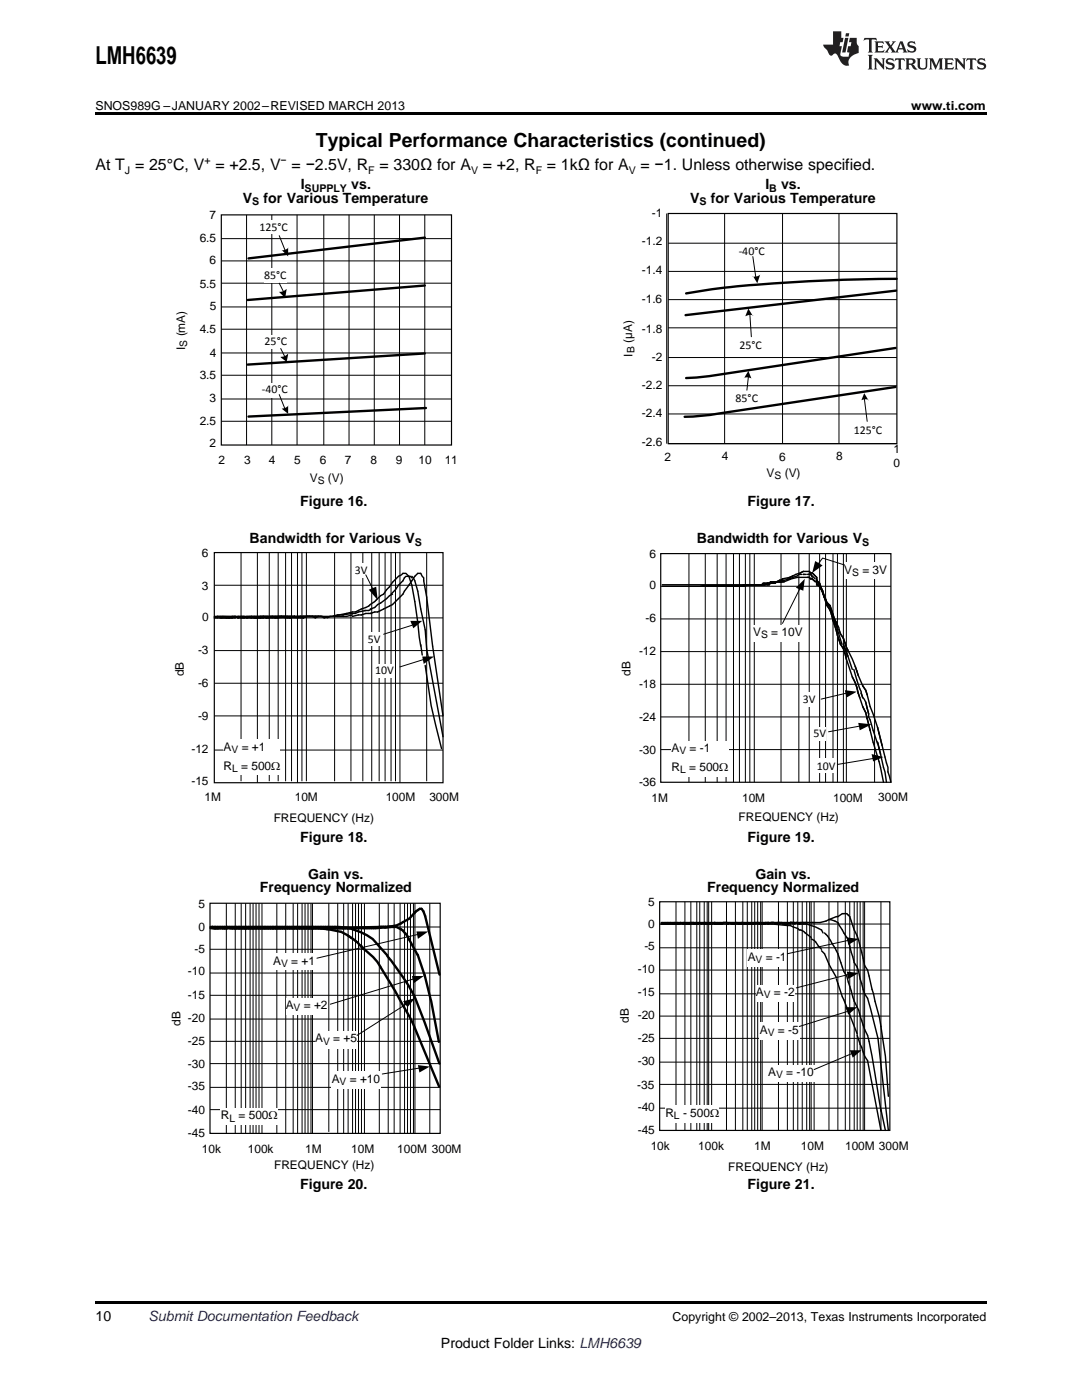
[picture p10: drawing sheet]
<svg xmlns="http://www.w3.org/2000/svg" width="216mm" height="279mm" viewBox="0 0 216 279" stroke-linecap="round" stroke-linejoin="round" font-family="sans-serif">
<path d="M19 259.7h177.8v.5h-177.8z" fill="#000"/>
<g fill="#fff">
<path d="M66.9 239.1h.3v.8h-.3z"/>
<path d="M156.1 239.1h.4v.8h-.4z"/>
</g>
<g fill="none" stroke="#000" stroke-width=".47">
<path d="M42 185.2l.4-.2 .3 .2M42 185h25.7M62.9 185.2l2.3 .2M65.3 185.5a6.8 6.8 0 0 1 4.4 1.4l1.7 1.2 1.1 1.2a11.3 11.3 0 0 1 3.5 3.8M67.9 185l1.6 .2M69.7 185.2l2.2 .8 2.5 1.4 2.8 3.2M75.6 185h3.4M76 193.1l2.8 4.6 3.6 6.7 5.2 12.5M76.2 185l-8 .1M77.3 190.8l.8 .9M78.2 191.9l1.9 2.7M78.8 184.9l-3.6 .3h-33.1"/>
<path d="M79.1 185l1.3 .7 .4 .5M80.2 194.8a30.5 30.5 0 0 1 4.5 9.2l3 8.3M80.4 184l-1.3 .7-2.3 .4M80.9 186.3l2.4 4.2M81.7 183.3l-1.2 .7M81.7 183.2l1.3-1.3 .8-.5h.3l.4 .5 .3 .9 2.9 11.7M83.4 190.5l1.3 4.2M84.7 194.6l1.3 5M86 199.7l1.6 8.2"/>
</g>
<g fill="none" stroke="#000" stroke-width=".2">
<path d="M41.9 198.6h45.9M41.9 194.2h45.9M41.9 189.4h45.9M41.9 185h45.9M45.2 180.3v45.9M46.9 180.3v45.9M48.1 180.3v45.9M49 180.3v45.9M49.9 180.3v45.9M50.5 180.3v45.9M51.1 180.3v45.9M51.7 180.3v45.9"/>
<path d="M52.3 180.3v45.9M55.2 180.3v45.9M57 180.3v45.9M58.5 180.3v45.9M59.4 180.3v45.9M60.3 180.3v45.9M60.9 180.3v45.9M61.5 180.3v45.9M62.1 180.3v45.9M62.3 180.3v45.9M65.6 180.3v45.6M67.4 180.3v45.9"/>
<path d="M68.6 180.3v45.9M69.5 180.3v45.9M70.4 180.3v45.9M70.9 180.3v45.9M71.5 180.3v45.9M72.1 180.3v45.9M72.7 180.3v45.9M75.7 180.3v45.9M77.5 180.3v45.9M78.6 180.3v45.9M79.8 180.3v45.9M80.7 180.3v45.9"/>
<path d="M81.3 180.3v45.9M81.9 180.3v45.9M82.5 180.3v45.9M82.8 180.3v45.9M85.8 180.3v45.9M41.9 217h45.9M41.9 212.3h45.9M41.9 207.8h45.9M41.9 203.4h45.9M41.9 221.5h45.9"/>
</g>
<path d="M41.9 180.3h45.9v45.9h-45.9z" fill="none" stroke="#000" stroke-width=".24"/>
<g fill="#fff">
<path d="M44 221.2h11.5v3.2h-11.5z" fill-rule="evenodd"/>
<path d="M66.2 213.7h9.8v3.6h-9.8z" fill-rule="evenodd"/>
<path d="M62.9 205.7h8.3v3.6h-8.3z" fill-rule="evenodd"/>
<path d="M57 199.2h8.3v3.3h-8.3z" fill-rule="evenodd"/>
<path d="M54.6 190.3h8.3v3.3h-8.3z" fill-rule="evenodd"/>
</g>
<g fill="none" stroke="#000" stroke-width=".2">
<path d="M134.9 180v45.6M136.7 180v45.6M137.9 180v45.6M139 180v45.6M139.6 180v45.6M140.5 180v45.6M141.1 180v45.6M141.4 180v45.6M142 180v45.6M145 180v45.6M146.7 180v45.6M148.2 180v45.6"/>
<path d="M149.1 180v45.6M150 180v45.6M150.6 180v45.6M151.2 180v45.6M151.8 180v45.6M152.1 180v45.6M155.3 180v45.6M157.1 180v45.6M158.3 180v45.6M159.2 180v45.6M160.1 180v45.6M161 180v45.6"/>
<path d="M161.6 180v45.6M161.9 180v45.6M162.4 180v45.6M165.4 180v45.6M167.2 180v45.6M168.7 180v45.6M169.6 180v45.6M170.4 180v45.6M171 180v45.6M171.6 180v45.6M172.2 180v45.6M172.5 180v45.6"/>
<path d="M175.8 180v45.6M82.5 195.4l-16.6 5M83.4 186.5l-20.2 4.7M131.6 198.3h46M131.6 193.6h46M131.6 189.2h46M131.6 184.4h46M81 200.4l-9.8 6.2M83.7 213.2l-7.4 1.1M131.6 216.4h46M131.6 212h46M131.6 207.2h46"/>
<path d="M131.6 202.8h46M131.6 221.2h46"/>
</g>
<path d="M80.4 199.8l2.4-.6-1.5 1.8zM82.2 194.8h2.4l-2.1 1.5zM83.1 185.9h2.4l-2.1 1.5zM83.4 212.6l2.4 .3-2.1 1.1z" fill="#000"/>
<g fill="none" stroke="#000" stroke-width=".28">
<path d="M131.9 184.4h7.4M132.8 184.4l.3-.3 .3 .3 .3-.3 .6 .3 .3-.3 .3 .3 .3-.3 .3 .3 .3-.3 .6 .3M136.4 184.4h.1M136.4 184.1h.1M137.9 184.1l-.3 .3M138.4 184.1l.3 .3 .3-.3 .3 .3M139.3 184.4l.3-.3 .3 .3M139.9 184.4h5.7M140.5 184.1h.1M140.5 184.4h.1M140.5 184.1l-.6 .3M140.5 184.1l.6 .3 .3-.3 .3 .3"/>
<path d="M140.5 184.1v.3M142.6 184.1h.1M142.6 184.4h.1M142.6 184.1l-.6 .3M142.6 184.1v.3M144.4 184.1l-.3 .3M145 184.1l.3 .3 .3-.3 .3 .3h8.2l3.6 .3 2.7 1.2 1.5 1.2M145.9 184.1l.2 .3M146.4 184.4l.6-.3 .3 .3M147.9 184.1l-.3 .3M148.2 184.1l.3 .3M149.1 184.4h.1"/>
<path d="M149.1 184.1h.1M150.6 184.4l.6-.3 .3 .3 .3-.3 .3 .3M150.6 184.1l-.3 .3M152.7 184.1l-.3 .3M153.3 184.1h.1M153.3 184.4h.1M153.3 184.1l-.6 .3M153.3 184.1v.3M153.9 184.1l-.6 .3M154.4 184.1l.3 .3M155 184.1l-.3 .3M155.3 184.1l-.3 .3h-.3"/>
<path d="M155.9 184.1l.3 .3h1.5v-.3M156.2 184.1l-.9 .3M157.7 184.1h.1M157.7 184.1l-.6 .3M158.3 184.1l.3 .3 .3-.3M158.9 184.1l.3 .3a8.4 8.4 0 0 1 4.7 1.2l.3 .6M158.9 184.1l-.9 .3M159.2 184.1l.3 .3 .3-.3M161.9 187.4l.8 .6 1.2 1.4M163.9 189.7l.6 .6 1.2 2.7 1.2 2.1M164.5 186.2l1.2 1.5a18.7 18.7 0 0 1 2.7 6.2l.6 .9 1.4 5 .9 1.8 1.2 3.9 .6 1.1a152.5 152.5 0 0 1 2.7 15.1M165.4 183.5l1.8-.6 .9-.6h.9l.6 .6 .8 2.7a21.4 21.4 0 0 1 2.1 7.1l.6 .9 1.5 6.2a76.7 76.7 0 0 1 2.7 19"/>
<path d="M165.4 183.5l1.8 .6 .9 1.5a9.7 9.7 0 0 1 1.8 4.4l.5 2.1 .6 .9 .6 2.4a11.2 11.2 0 0 0 1.5 3.8l2.1 8 2.1 18.4M165.4 183.5l-1.8 .6h-31.7M166.9 195.4l1.2 3.5 2.9 7.4M171 206.6l1.5 4.2 .6 .9 2.7 13.9M175.8 221.5l.9 4.1"/>
</g>
<path d="M131.6 180h46v45.6h-46z" fill="none" stroke="#000" stroke-width=".24"/>
<g fill="#fff">
<path d="M132.8 220.6h10.7v3.5h-10.7z" fill-rule="evenodd"/>
<path d="M149.1 189.4h7.7v3.6h-7.7z" fill-rule="evenodd"/>
<path d="M150.9 196.6h7.7v3.2h-7.7z" fill-rule="evenodd"/>
<path d="M151.5 204h8v3.5h-8z" fill-rule="evenodd"/>
<path d="M153.3 212.6h9.1v3.2h-9.1z" fill-rule="evenodd"/>
</g>
<path d="M169.3 187.7l-12.2 2.6M169.3 194.5l-10.4 2.7M169 201.9l-9.5 3M170.2 210.2l-7.8 3.3" fill="none" stroke="#000" stroke-width=".2"/>
<path d="M169 187.1l2.3 .3-2 1.2zM169 193.9l2.3 .3-2 1.2zM168.7 201h2.3l-1.7 1.5zM169.6 209.6h2.3l-1.7 1.5z" fill="#000"/>
<g fill="#fff">
<path d="M66.9 169.8h.3v.7h-.3z"/>
<path d="M156.1 169.8h.4v.7h-.4z"/>
</g>
<g fill="none" stroke="#000" stroke-width=".28">
<path d="M78.3 118.6l-2.9 2-.6 .6-.9 .3M81.6 115l-.6-.6h-.6l-.9 .6-1.2 1.2-1.8 2.4-.5 .3-1.2 1.2a5.9 5.9 0 0 1-2.7 1.4l-1.2 .6h-.6l-3.8 .9M81.6 115l.6 1.8 .6 3.3 1.2 8.8M81.6 115h-.6l-2.1 2.7-.9 .9M81.6 115h.3l.3 .3M82.2 115l.6 .9 .6 2.1 1.4 7.7 .3 3.8 3.3 17.5M44.2 123l14.9 .3M46.3 123.3l.6-.3 .6 .3M46.3 123l-.6 .3M47.5 123.3h8l.6-.3 .9 .3 .3-.3 .6 .3M48.1 123l-.6 .3M48.7 123l.6 .3 .9-.3 .6 .3"/>
<path d="M48.7 123.3l.6-.3 .9 .3M50.8 123l.3 .3 .9-.3M51.4 123.3l-3.9-.3-.6 .3h-4.1l.6-.3 9.1 .3M53.7 123l-.6 .3-.6-.3-.5 .3M55.5 123l-.6 .3-.6-.3-.6 .3M57 123l.3 .3h.6M57.9 123.3l.9-.3 .6 .3M59.4 123.3h1.1M60 123l-.6 .3M60 123l-4.8 .3M60 123l.5 .3M61.1 123l-.6 .3"/>
<path d="M62.3 123l.6 .3 .6-.3M64.1 123l.6 .3 1.2-.3-.6 .3M68.5 122.7h-1.1l-1.2 .3M70.3 122.7l-1.2 .3h-26.3M73 121.8l-1.5 .3-.6 .3-2.7 .3M73.9 122.4l.9-.3h.6l2.9-1.5 2.1-2 2.4-3.6 .6-.6h.6l.5 .9 1.8 13.6 2.1 14M74.2 122.4h-1.2l-2.7 .6M74.2 121.5l-.6 .3h-.9"/>
</g>
<g fill="none" stroke="#000" stroke-width=".2">
<path d="M42.8 116.8h45.6M48.1 110.3v45.6M51.4 110.3v45.9M53.7 110.3v45.6M55.5 110.3v45.6M57 110.3v45.6M58.2 110.3v45.6M59.4 110.3v45.9M60.2 110.3v45.6M61.1 110.3v45.6M66.8 110.3v45.6M70 110.3v45.6"/>
<path d="M72.4 110.3v45.6M74.2 110.3v45.6M75.7 110.3v45.6M76.8 110.3v45.6M78 110.3v45.6M78.9 110.3v45.6M79.8 110.3v45.9M85.1 110.3v45.6M42.8 136.4h45.6M42.8 129.8h45.6M42.8 123.3h45.6M42.8 149.7h45.6"/>
<path d="M42.8 142.9h45.6"/>
</g>
<path d="M42.8 110.3h45.6v45.9h-45.6z" fill="none" stroke="#000" stroke-width=".24"/>
<g fill="#fff">
<path d="M70.9 112.4h2.4v2.9h-2.4z" fill-rule="evenodd"/>
<path d="M74.8 132.5h3.8v2.7h-3.8z" fill-rule="evenodd"/>
<path d="M73.3 126.3h2.7v2.6h-2.7z" fill-rule="evenodd"/>
</g>
<path d="M73 114.7l1.5 3M82.2 124.8l-5.7 1.8" fill="none" stroke="#000" stroke-width=".2"/>
<path d="M73.6 117.7l1.5-.6 .3 2.7zM81.9 123.9h2.4l-1.8 1.5z" fill="#000"/>
<path d="M44.5 147.6h11.3v7.1h-11.3z" fill-rule="evenodd" fill="#fff"/>
<g fill="none" stroke="#000" stroke-width=".2">
<path d="M131.8 117h46M137.5 110.5v45.6M140.7 110.5v45.6M143.1 110.5v45.6M144.9 110.5v45.6M146.4 110.5v45.6M147.5 110.5v45.6M148.7 110.5v45.6M149.6 110.5v45.6M150.5 110.5v45.6M155.8 110.5v45.6M159.4 110.5v45.6"/>
<path d="M161.5 110.5v45.6M163.3 112.6l.8-1.2 5.7 1.7M163.5 110.5v45.6M164.7 110.5v45.6M166.2 110.5v45.6M167.1 110.5v45.6M168.3 110.5v45.6M168.9 110.5v45.6M174.5 110.5v45.6M84.5 131.6l-4.7 1.5M131.8 136.6h46M131.8 130h46"/>
<path d="M131.8 123.5h46M131.8 149.6h46M131.8 143.1h46"/>
</g>
<path d="M162.7 112l1.4 .9-2 1.4zM84.3 131h2.3l-2.1 1.5z" fill="#000"/>
<g fill="none" stroke="#000" stroke-width=".28">
<path d="M132.1 117h16.6M132.1 116.7h21.4M143.4 117h.1M148.4 116.7l-.6 .3M148.7 116.7h.3l-.3 .3zM148.7 116.7l-.3 .3M150.5 116.7h.1M151.1 116.7h.3M152.6 116.7l.3-.3h.3zM153.5 116.4h.3l-.3 .3zM154.1 116.1h.3l-.3 .3zM154.7 116.1h.3"/>
<path d="M154.7 116.4h-2.4l-.3 .3M155 116.1l-.3 .3M155.8 115.8h.3l-.3 .3zM157 115.5h.6M157.6 115.2l2.7-1.2h1.2l.3 .3h.3l.9 .9v1.5M157.6 115.2l-1.5 .3-.3 .3-.8 .3M157.6 115.5l-1.5 .3M157.6 115.2v.3M160 114.6h-.6l-.3 .3-1.5 .6M160.3 114.6h.1M160.3 114.6h.6M161.2 114.6h.6"/>
<path d="M161.8 114.6l.9 .9M161.8 114.6l.3 .6M162.4 115.8l-.9-.6h-2.4l-2.7 .9h-2.6l-.3 .3M162.4 115.8l.3 .3h.3M162.4 115.8l.6 .3M163 116.7h.3l.2 .3M163 116.7l.5 .3M163 115.8l.5 .6 1.5 4.5 .6 .8 2.1 6.9 .6 .8 .3 .9a35.4 35.4 0 0 0 2.4 6.9l1.1 3.8 .6 1.2 1.5 5.9 1.2 3.9 .9 4.1M163 116.1l.5 .6 .6 1.2M163.5 117v.3l.3 .3M163.5 117l.6 1.2M164.1 117.9l.9 2.7 .6 .6 2.4 7.4"/>
<path d="M164.1 117.9l.3 1.2M164.4 119.1l.3 .3v.3M164.4 119.1l.6 1.2 .6 .6 1.5 4.1M84 128.7l.3 2M84.8 132.8l1.2 8 2.1 8.6M167.1 124.7l.6 1.8 .6 .9 .6 1.8a26.6 26.6 0 0 1 2.4 5.6l.8 2.1 .6 .8 .9 3.3 1.5 4.2 2.1 8v.8l.6 2.1M168.3 128.6l1.8 5M170.4 133.6l1.7 5.6a5.3 5.3 0 0 1 1.2 3.9l1.8 5.3M175.1 148.1l1.5 5.9 .3 2.1"/>
</g>
<path d="M131.8 110.5h46v45.6h-46z" fill="none" stroke="#000" stroke-width=".24"/>
<g fill="#fff">
<path d="M133.9 147.8h11.6v7.1h-11.6z" fill-rule="evenodd"/>
<path d="M162.4 145.2h2.3v2.6h-2.3z" fill-rule="evenodd"/>
<path d="M160.3 138h2.4v3h-2.4z" fill-rule="evenodd"/>
<path d="M163 151.4h3.8v2.9h-3.8z" fill-rule="evenodd"/>
</g>
<path d="M168.9 138.3l-5.1 1.2M171.8 144.9l-6.5 1.1M174.2 151.4l-7.1 1.2" fill="none" stroke="#000" stroke-width=".2"/>
<path d="M168.6 137.7l2.4 .3-2.1 1.2zM171.3 144.3l2.6 .3-2.4 1.1zM173.9 150.5l2.4 .6-2.1 .9z" fill="#000"/>
<g fill="#fff">
<path d="M150.2 124.7h10.1v3.3h-10.1z" fill-rule="evenodd"/>
<path d="M168.6 112.3h8.3v3.2h-8.3z" fill-rule="evenodd"/>
</g>
<path d="M159.7 117.3l-3.6 7.1" fill="none" stroke="#000" stroke-width=".2"/>
<path d="M160.6 115.5l-.3 2.4-1.5-.6z" fill="#000"/>
<g fill="#fff">
<path d="M66.9 102.7h.3v.7h-.3z"/>
<path d="M156.1 102.7h.4v.7h-.4z"/>
</g>
<g fill="none" stroke="#000" stroke-width=".2">
<path d="M44.2 56.5h45.9M44.2 52.1h45.9M44.2 47.6h45.9M49.2 42.9v45.9M54.2 42.9v45.9M59.3 42.9v45.9M64.6 42.9v45.9M69.6 42.9v45.9M74.7 42.9v45.9M79.7 42.9v45.9M84.8 42.9v45.9M44.2 79.6h45.9"/>
<path d="M44.2 74.9h45.9M44.2 70.4h45.9M44.2 65.7h45.9M44.2 61.3h45.9M44.2 84.1h45.9"/>
</g>
<path d="M44.2 42.9h45.9v45.9h-45.9z" fill="none" stroke="#000" stroke-width=".24"/>
<g fill="#fff">
<path d="M51.3 44.4h6.8v2h-6.8z" fill-rule="evenodd"/>
<path d="M51.9 44.1h5.6v2.6h-5.6z" fill-rule="evenodd"/>
<path d="M51.9 76.7h5.9v2.3h-5.9z" fill-rule="evenodd"/>
<path d="M52.2 76.4h5.3v2.9h-5.3z" fill-rule="evenodd"/>
<path d="M52.2 53.8h5.3v2.4h-5.3z" fill-rule="evenodd"/>
<path d="M52.8 53.6h4.4v2.9h-4.4z" fill-rule="evenodd"/>
<path d="M52.2 67.2h5.9v2.1h-5.9z" fill-rule="evenodd"/>
<path d="M52.8 66.9h4.4v2.7h-4.4z" fill-rule="evenodd"/>
</g>
<g fill="none" stroke="#000" stroke-width=".2">
<path d="M55.7 47l1.2 3M55.7 56.5l.9 1.8M133 42.6v45.9M133.3 59.8h45.7M133.3 54.2h45.7M133.3 48.5h45.7M144.6 42.6v45.9M156.1 42.6v45.9M167.4 42.6v45.9M55.7 78.7l1.2 3M56 69.6l.9 1.7M133.3 77h45.7"/>
<path d="M133.3 71.4h45.7M133.3 65.4h45.7M133.3 82.6h45.7M133.3 88.5h45.7"/>
</g>
<g fill="#000">
<path d="M55.6 58.2a2.02 2.02 0 0 0 1.6-.5l-.3 1.8z" fill-rule="evenodd"/>
<path d="M56.2 49.9a1.7 1.7 0 0 0 1.4-.5l-.1 1.8z" fill-rule="evenodd"/>
<path d="M56 71.2a1.71 1.71 0 0 0 1.4-.6l-.2 1.6-1.2-.9z" fill-rule="evenodd"/>
<path d="M56 81.4a1.22 1.22 0 0 0 1.5-.5v-.1v1.8z" fill-rule="evenodd"/>
</g>
<path d="M84.8 47.4l-35.2 4.2M84.8 57l-35.4 2.9M178.8 58l-42 4.9M178.9 55.6a298.1 298.1 0 0 0-38.1 2.3l-3.9 .7M84.8 70.5l-35.4 2.3M178.7 69.4l-37.1 5.7-4.7 .3M178.7 77.2l-37 5.6-5.1 .4M85 81.4l-35.4 1.7" fill="none" stroke="#000" stroke-width=".47"/>
<path d="M133.3 42.6h45.7v45.9h-45.7z" fill="none" stroke="#000" stroke-width=".24"/>
<g fill="#fff">
<path d="M147 48.8h6.2v2.4h-6.2z" fill-rule="evenodd"/>
<path d="M146.4 78.5h5.3v2h-5.3z" fill-rule="evenodd"/>
<path d="M169.8 84.7h6.8v2.4h-6.8z" fill-rule="evenodd"/>
<path d="M147 67.8h5.6v2.4h-5.6z" fill-rule="evenodd"/>
</g>
<path d="M150.2 51.2l.6 4.2M149.3 75.2l-.3 2.7M149.6 62.8l.3 4.4M172.4 79.4l.6 4.7" fill="none" stroke="#000" stroke-width=".2"/>
<g fill="#000">
<path d="M150.2 55.1h-.1a1.58 1.58 0 0 0 1.6-.3l-.6 1.7z" fill-rule="evenodd"/>
<path d="M149.3 61.6l.9 1.5 .1-.2a1.71 1.71 0 0 0-1.5 .2z" fill-rule="evenodd"/>
<path d="M149.3 74l.6 1.5a1.42 1.42 0 0 0-1.5 0z" fill-rule="evenodd"/>
<path d="M172.4 78.5l.9 1.4v-.1a1.72 1.72 0 0 0-1.5 .1z" fill-rule="evenodd"/>
</g>
<path d="M19 22.5h177.8v.5h-177.8z" fill="#000"/>
<g fill="#231f20">
<path d="M172.5 7.6l-.1 .5 .4-.2h.6v.1v2.1l-.2 .4h.9l-.2-.4v-2.1l.1-.1h.5l.5 .2-.2-.5zM174.5 8.3l.2 .3v1.5l-.2 .4h1.8l.2-.6a1.04 1.04 0 0 1-1.3 .2v-.7h.6l.3 .2v-.6l-.3 .2h-.6v-.6l.8-.1 .4 .3-.2-.5zM176.5 8.3l.9 1.1-.9 1.1h.8l-.2-.2 .4-.7 .5 .7-.2 .2h1.5l-.2-.2 .2-.4h.9l.1 .4-.2 .2h1l-.3-.3-.7-1.9h-.5l-.9 2-.8-1 .9-1h-.8l.1 .3-.4 .5-.3-.6 .1-.2zM179.7 8.6l.4 1h-.7zM181.3 8.4a.63 .63 0 0 0-.2 .7 .63 .63 0 0 0 .6 .4l.6 .2 .1 .2a.75 .75 0 0 1-.7 .4 .75 .75 0 0 1-.6-.5l.1 .7 .1-.1a1.11 1.11 0 0 0 1.5-.6 1.13 1.13 0 0 0-1.2-.8l-.1-.4a1.04 1.04 0 0 1 1.2 .2l-.2-.5-.2 .1-.4-.2zM173.2 10.9l.2 .4v2.2l-.2 .4h1l-.3-.4v-2.2l.3-.4zM174.3 11.6l.3 .4v1.5l-.3 .4h.8l-.2-.4v-1.3l1.5 1.7v-1.9l.2-.4h-.7l.2 .4v.9l-1.1-1.3zM177 11.8a.62 .62 0 0 0-.2 .7 .62 .62 0 0 0 .6 .4l.6 .1 .1 .3a.76 .76 0 0 1-.7 .3 .76 .76 0 0 1-.7-.4l.2 .7 .1-.1a1.11 1.11 0 0 0 1.5-.6 1.13 1.13 0 0 0-1.2-.8l-.1-.4a1.04 1.04 0 0 1 1.2 .2l-.2-.6-.2 .1-.5-.1zM178.7 11.6l-.2 .6a.61 .61 0 0 1 .8-.3v1.6l-.2 .4h.9l-.2-.4v-1.6a.63 .63 0 0 1 .7 .3l-.1-.6zM180.6 11.6l.3 .4v1.5l-.3 .4h1l-.2-.2-.1-.8 .6 .2a.76 .76 0 0 0 1.2 .7l-1-1a.58 .58 0 0 0 .6-.5 .58 .58 0 0 0-.5-.6zM181.4 11.9h.1a.45 .45 0 0 1 .5 .1 .45 .45 0 0 1 .1 .5l-.8 .2zM182.9 11.6l.2 .2a2.17 2.17 0 0 0 .3 1.9 .99 .99 0 0 0 1.6-.6v-1.1l.2-.4h-.7l.2 .2a1.92 1.92 0 0 1-.2 1.8 .6 .6 0 0 1-.9-.5v-1.1l.2-.4zM185.4 11.6l.2 .4v1.5l-.2 .4h.7l-.2-.4v-1.4l.8 1.8 .8-1.8v1.4l-.2 .4h.9l-.2-.4v-1.5l.2-.4h-.8l-.6 1.5-.6-1.5zM188.4 11.6l.2 .4v1.5l-.2 .4h1.8l.1-.6a1.04 1.04 0 0 1-1.2 .1v-.6h.5l.4 .2v-.6l-.4 .2h-.5v-.7h.8l.3 .3-.1-.6zM190.5 11.6l.2 .4v1.5l-.2 .4h.7l-.2-.4v-1.3l1.5 1.7v-1.9l.2-.4h-.7l.2 .4v.9l-1.1-1.3zM192.9 11.6l-.1 .6a.61 .61 0 0 1 .7-.3l.1 1.6-.3 .4h1l-.3-.4 .1-1.6a.63 .63 0 0 1 .7 .3l-.1-.6zM195.2 11.8a.62 .62 0 0 0-.2 .7 .62 .62 0 0 0 .6 .4l.6 .1 .1 .3a.76 .76 0 0 1-.7 .3 .76 .76 0 0 1-.6-.4l.1 .7 .1-.1a1.11 1.11 0 0 0 1.6-.6 1.13 1.13 0 0 0-1.3-.8l-.1-.4a1.04 1.04 0 0 1 1.2 .2l-.1-.6-.2 .1-.5-.1z"/>
<path d="M166.2 6.3v2.6h-1.9v.4l.8 .9a.91 .91 0 0 0 1 .8 .56 .56 0 0 1 .5-.3 .56 .56 0 0 1 .5 .3l.4 .8a1.53 1.53 0 0 0 1.9 1.2 1.54 1.54 0 0 1 1-2.1l.9-.3v-1.4a1.52 1.52 0 0 1-.4-1.6h-1.3l-.2 .8h.5l-.2 .8h-.5l-.1 1v.2l.4 .1-.2 .8a1.93 1.93 0 0 1-1.6-.3l.3-1.8h-.5l.2-.8h.4l.2-.8h-.4v-1.3zM168.6 7.6l-.6 2.9h.7l.6-2.9zM168.8 6.6l-.1 .7h.6l.2-.7z"/>
</g>
<text font-size="4.9" x="19" y="12.8">LMH6639</text>
<text font-size="3.9" x="63" y="29.3">Typical Performance Characteristics (continued)</text>
<g font-size="3.2">
<text x="19" y="34">At T = 25°C, V = +2.5, V = −2.5V, R = 330Ω for A</text>
<text x="96.3" y="34">= +2, R = 1kΩ for A</text>
<text x="127.8" y="34">= −1. Unless otherwise specified.</text>
</g>
<g font-size="2.8">
<text x="48.5" y="40.4">V</text>
<text x="52.6" y="40.4">for Various Temperature</text>
<text x="60" y="37.7">I</text>
<text x="70.1" y="37.7">vs.</text>
<text x="137.7" y="40.4">V</text>
<text x="141.9" y="40.4">for Various Temperature</text>
<text x="152.7" y="37.7">I</text>
<text x="155.9" y="37.7">vs.</text>
<text x="59.9" y="100.9">Figure 16.</text>
<text x="149.2" y="100.9">Figure 17.</text>
<text x="49.8" y="108.3">Bandwidth for Various V</text>
<text x="139.1" y="108.3">Bandwidth for Various V</text>
<text x="59.9" y="168">Figure 18.</text>
<text x="149.2" y="168">Figure 19.</text>
<text x="51.9" y="178.1">Frequency Normalized</text>
<text x="61.5" y="175.4">Gain vs.</text>
<text x="141.1" y="178.1">Frequency Normalized</text>
<text x="150.7" y="175.4">Gain vs.</text>
<text x="59.9" y="237.4">Figure 20.</text>
<text x="149.2" y="237.4">Figure 21.</text>
<text x="19" y="263.6">10</text>
<text x="88" y="269">Product Folder Links: LMH6639</text>
</g>
<text font-size="2.8" fill="#0000c8" x="29.6" y="263.6">Submit Documentation Feedback</text>
<g font-size="2.5">
<text x="19" y="21.9">SNOS989G –JANUARY 2002–REVISED MARCH 2013</text>
<text x="181.8" y="21.9">www.ti.com</text>
<text x="134.2" y="263.6">Copyright © 2002–2013, Texas Instruments Incorporated</text>
</g>
<g font-size="2.4">
<text x="41.8" y="43.7">7</text>
<text x="51.8" y="46.1">125°C</text>
<text x="130.1" y="43.3">-1</text>
<text x="39.9" y="48.3">6.5</text>
<text x="41.8" y="52.7">6</text>
<text x="128.1" y="49">-1.2</text>
<text x="147.4" y="50.9">-40°C</text>
<text x="39.9" y="57.4">5.5</text>
<text x="52.7" y="55.7">85°C</text>
<text x="128.1" y="54.7">-1.4</text>
<text x="41.9" y="62">5</text>
<text x="128.1" y="60.5">-1.6</text>
<text x="36.9" y="67.2" transform="rotate(-90 36.9 67.2)">(mA)</text>
<text x="36.9" y="69.8" transform="rotate(-90 36.9 69.8)">I</text>
<text x="39.9" y="66.4">4.5</text>
<text x="41.9" y="71.2">4</text>
<text x="52.8" y="68.9">25°C</text>
<text x="126.2" y="68.5" transform="rotate(-90 126.2 68.5)">(µA)</text>
<text x="126.2" y="71.2" transform="rotate(-90 126.2 71.2)">I</text>
<text x="128.1" y="66.5">-1.8</text>
<text x="130.1" y="72">-2</text>
<text x="147.5" y="69.7">25°C</text>
<text x="39.9" y="75.7">3.5</text>
<text x="128.1" y="77.6">-2.2</text>
<text x="41.8" y="80.2">3</text>
<text x="52.3" y="78.5">-40°C</text>
<text x="128.1" y="83.3">-2.4</text>
<text x="146.8" y="80.2">85°C</text>
<text x="39.9" y="84.7">2.5</text>
<text x="41.8" y="89.3">2</text>
<text x="128.1" y="88.9">-2.6</text>
<text x="170.3" y="86.5">125°C</text>
<text x="43.6" y="92.6">2</text>
<text x="48.7" y="92.6">3</text>
<text x="53.6" y="92.6">4</text>
<text x="58.7" y="92.6">5</text>
<text x="63.8" y="92.6">6</text>
<text x="68.8" y="92.6">7</text>
<text x="74" y="92.6">8</text>
<text x="79" y="92.6">9</text>
<text x="83.5" y="92.7">10</text>
<text x="88.7" y="92.6">11</text>
<text x="132.6" y="92">2</text>
<text x="144.1" y="91.9">4</text>
<text x="153" y="95.2">V</text>
<text x="155.5" y="91.9">6</text>
<text x="156.6" y="95.2">(V)</text>
<text x="166.9" y="91.9">8</text>
<text x="178.3" y="90.4">1</text>
<text x="178.3" y="93.3">0</text>
<text x="61.8" y="96.2">V</text>
<text x="65.4" y="96.2">(V)</text>
<text x="40.3" y="111.2">6</text>
<text x="129.6" y="111.3">6</text>
<text x="40.3" y="117.8">3</text>
<text x="70.8" y="114.5">3V</text>
<text x="129.6" y="117.6">0</text>
<text x="168.5" y="114.5">V</text>
<text x="172.1" y="114.5">= 3V</text>
<text x="40.3" y="123.9">0</text>
<text x="128.8" y="124.2">-6</text>
<text x="39.5" y="130.5">-3</text>
<text x="73.4" y="128.3">5V</text>
<text x="127.5" y="130.8">-12</text>
<text x="150.3" y="126.9">V</text>
<text x="153.9" y="126.9">= 10V</text>
<text x="36.7" y="135" transform="rotate(-90 36.7 135)">dB</text>
<text x="39.5" y="137">-6</text>
<text x="74.8" y="134.6">10V</text>
<text x="125.8" y="134.9" transform="rotate(-90 125.8 134.9)">dB</text>
<text x="127.5" y="137.3">-18</text>
<text x="39.5" y="143.6">-9</text>
<text x="127.5" y="143.8">-24</text>
<text x="160.2" y="140.3">3V</text>
<text x="44.6" y="149.9">A</text>
<text x="48.2" y="149.9">= +1</text>
<text x="162.3" y="147.2">5V</text>
<text x="38.2" y="150.2">-12</text>
<text x="44.6" y="153.7">R</text>
<text x="48.1" y="153.7">= 500</text>
<text x="54.1" y="153.7">:</text>
<text x="127.5" y="150.5">-30</text>
<text x="134" y="150">A</text>
<text x="134" y="153.8">R</text>
<text x="137.5" y="153.8">= 500</text>
<text x="137.6" y="150">= -1</text>
<text x="143.5" y="153.8">:</text>
<text x="163" y="153.6">10V</text>
<text x="38.2" y="156.6">-15</text>
<text x="40.8" y="159.9">1M</text>
<text x="58.8" y="159.8">10M</text>
<text x="77" y="159.8">100M</text>
<text x="85.7" y="159.8">300M</text>
<text x="127.5" y="156.8">-36</text>
<text x="130" y="160">1M</text>
<text x="148.1" y="160">10M</text>
<text x="166.2" y="160">100M</text>
<text x="175.2" y="159.9">300M</text>
<text x="54.6" y="164.1">FREQUENCY (Hz)</text>
<text x="147.4" y="163.9">FREQUENCY (Hz)</text>
<text x="39.6" y="185.9">0</text>
<text x="39.6" y="181.3">5</text>
<text x="129.3" y="185.2">0</text>
<text x="129.4" y="180.8">5</text>
<text x="38.8" y="190.2">-5</text>
<text x="128.6" y="189.6">-5</text>
<text x="149.2" y="191.8">A</text>
<text x="152.8" y="191.8">= -1</text>
<text x="37.5" y="194.6">-10</text>
<text x="54.5" y="192.5">A</text>
<text x="58.1" y="192.5">= +1</text>
<text x="127.3" y="194.3">-10</text>
<text x="37.5" y="203.9">-20</text>
<text x="37.5" y="199.3">-15</text>
<text x="57" y="201.4">A</text>
<text x="60.6" y="201.4">= +2</text>
<text x="127.3" y="203.4">-20</text>
<text x="127.3" y="198.8">-15</text>
<text x="150.8" y="198.8">A</text>
<text x="154.4" y="198.8">= -2</text>
<text x="36" y="204.7" transform="rotate(-90 36 204.7)">dB</text>
<text x="37.5" y="208.5">-25</text>
<text x="62.9" y="208.1">A</text>
<text x="66.5" y="208.1">= +5</text>
<text x="125.5" y="204.1" transform="rotate(-90 125.5 204.1)">dB</text>
<text x="127.3" y="208">-25</text>
<text x="151.6" y="206.3">A</text>
<text x="155.2" y="206.3">= -5</text>
<text x="37.5" y="213.1">-30</text>
<text x="127.3" y="212.6">-30</text>
<text x="153.3" y="214.8">A</text>
<text x="156.9" y="214.8">= -10</text>
<text x="37.5" y="217.6">-35</text>
<text x="66.2" y="216.1">A</text>
<text x="69.8" y="216.1">= +10</text>
<text x="127.1" y="217.3">-35</text>
<text x="127.3" y="221.7">-40</text>
<text x="37.5" y="226.9">-45</text>
<text x="37.5" y="222.3">-40</text>
<text x="44.1" y="223.4">R</text>
<text x="47.6" y="223.4">= 500:</text>
<text x="127.3" y="226.4">-45</text>
<text x="132.8" y="222.9">R</text>
<text x="136.3" y="222.9">- 500</text>
<text x="141.7" y="222.9">:</text>
<text x="40.3" y="230">10k</text>
<text x="49.4" y="230.1">100k</text>
<text x="54.7" y="233.4">FREQUENCY (Hz)</text>
<text x="60.9" y="230.1">1M</text>
<text x="70.1" y="230.1">10M</text>
<text x="79.3" y="230">100M 300M</text>
<text x="129.8" y="229.5">10k</text>
<text x="139.3" y="229.5">100k</text>
<text x="145.3" y="233.6">FREQUENCY (Hz)</text>
<text x="150.5" y="229.5">1M</text>
<text x="159.8" y="229.5">10M</text>
<text x="168.6" y="229.5">100M 300M</text>
</g>
<g font-size="2.1">
<text x="24.9" y="34.6">J</text>
<text x="40.8" y="32.7">+</text>
<text x="56" y="32.7">−</text>
<text x="73.5" y="34.6">F</text>
<text x="94" y="34.6">V</text>
<text x="106.9" y="34.6">F</text>
<text x="125.5" y="34.6">V</text>
<text x="50.3" y="41">S</text>
<text x="60.8" y="38.3">SUPPLY</text>
<text x="139.6" y="41">S</text>
<text x="153.5" y="38.3">B</text>
<text x="37.4" y="69.2" transform="rotate(-90 37.4 69.2)">S</text>
<text x="126.6" y="70.5" transform="rotate(-90 126.6 70.5)">B</text>
<text x="154.6" y="95.6">S</text>
<text x="63.4" y="96.6">S</text>
<text x="82.8" y="108.9">S</text>
<text x="172" y="108.9">S</text>
<text x="170" y="114.9">S</text>
<text x="151.9" y="127.3">S</text>
<text x="46.2" y="150.3">V</text>
<text x="46.3" y="154.1">L</text>
<text x="135.6" y="150.5">V</text>
<text x="135.7" y="154.3">L</text>
<text x="56.1" y="192.9">V</text>
<text x="150.8" y="192.3">V</text>
<text x="58.6" y="201.9">V</text>
<text x="152.4" y="199.2">V</text>
<text x="64.5" y="208.5">V</text>
<text x="153.2" y="206.7">V</text>
<text x="154.9" y="215.2">V</text>
<text x="67.8" y="216.5">V</text>
<text x="45.8" y="223.8">L</text>
<text x="134.5" y="223.3">L</text>
</g>
</svg>
